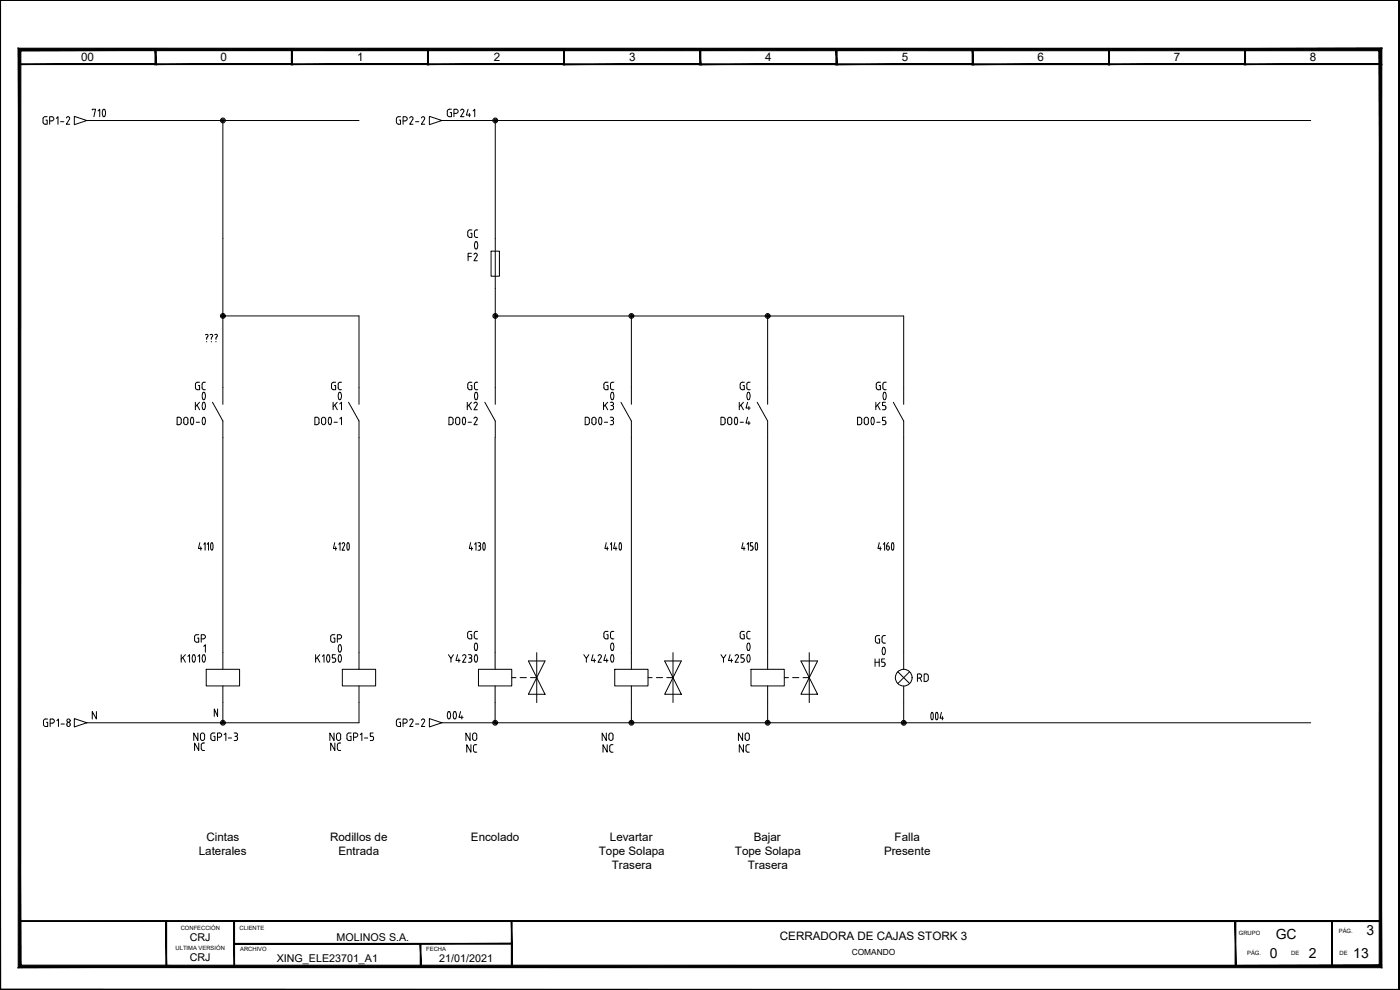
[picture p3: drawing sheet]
<svg xmlns="http://www.w3.org/2000/svg" width="420mm" height="297mm" viewBox="0 0 420 297" stroke-linecap="round" stroke-linejoin="round" font-family="sans-serif">
<g fill="#000" stroke="#000" stroke-width=".3">
<path d="M0 .1h419.9zM0 .1h419.9z"/>
<path d="M5.7 19.4h41.1l-.2-.3zM5.9 19.1h40.7l-40.9 .3zM5.7 14.7v4.7l.2-.3zM5.7 14.7l.2 .3v4.1zM5.7 14.7l.2 .3 40.9-.3zM5.9 15l40.9-.3-.2 .3zM46.8 14.7l-.2 .3 .2 4.4zM46.6 15l.2 4.4-.2-.3z"/>
<path d="M46.6 19.4h41.1l-.2-.3zM46.6 19.4l.2-.3h40.7zM46.6 14.7v4.7l.2-.3zM46.6 14.7l.2 .3v4.1zM46.6 14.7l.2 .3 40.9-.3zM46.8 15l40.9-.3-.2 .3zM87.7 14.7l-.2 .3 .2 4.4zM87.5 15l.2 4.4-.2-.3z"/>
<path d="M87.5 19.4h41.1l-.2-.3zM87.7 19.1h40.7l-40.9 .3zM87.5 14.7v4.7l.2-.3zM87.5 14.7l.2 .3v4.1zM87.5 14.7l.2 .3 40.9-.3zM87.7 15l40.9-.3-.2 .3zM128.6 14.7l-.2 .3 .2 4.4zM128.4 15l.2 4.4-.2-.3z"/>
<path d="M128.3 19.4h41.1l-.2-.3zM128.5 19.1h40.7l-40.9 .3zM128.3 14.7v4.7l.2-.3zM128.3 14.7l.2 .3v4.1zM128.3 14.7l.2 .3 40.9-.3zM128.5 15l40.9-.3-.2 .3zM169.4 14.7l-.2 .3 .2 4.4zM169.2 15l.2 4.4-.2-.3z"/>
<path d="M169.2 19.4h41.1l-.2-.2zM169.2 19.4l.2-.2h40.7zM169.2 14.7v4.7l.2-.2zM169.2 14.7l.2 .3v4.2zM169.2 14.7l.2 .3 40.9-.3zM169.4 15l40.9-.3-.2 .3zM210.3 14.7l-.2 .3 .2 4.4zM210.1 15l.2 4.4-.2-.2z"/>
<path d="M210 19.4h41.2l-.3-.2zM210.3 19.2h40.6l-40.9 .2zM210 14.7v4.7l.3-.2zM210 14.7l.3 .3v4.2zM210 14.7l.3 .3 40.9-.3zM210.3 15l40.9-.3-.3 .3zM251.2 14.7l-.3 .3 .3 4.4zM250.9 15l.3 4.4-.3-.2z"/>
<path d="M250.9 19.4h41.2l-.3-.2zM250.9 19.4l.3-.2h40.6zM250.9 14.7v4.7l.3-.2zM250.9 14.7l.3 .3v4.2zM250.9 14.7l.3 .3 40.9-.3zM251.2 15l40.9-.3-.3 .3zM292.1 14.7l-.3 .3 .3 4.4zM291.8 15l.3 4.4-.3-.2z"/>
<path d="M291.8 19.4h41.1l-.2-.2zM291.8 19.4l.2-.2h40.7zM291.8 14.7v4.7l.2-.2zM291.8 14.7l.2 .3v4.2zM291.8 14.7l.2 .3 40.9-.3zM292 15l40.9-.3-.2 .3zM332.9 14.7l-.2 .3 .2 4.4zM332.7 15l.2 4.4-.2-.2z"/>
<path d="M332.7 19.4h41.1l-.2-.3zM332.9 19.1h40.7l-40.9 .3zM332.7 14.7v4.7l.2-.3zM332.7 14.7l.2 .3v4.1zM332.7 14.7l.2 .3 40.9-.3zM332.9 15l40.9-.3-.2 .3zM373.8 14.7l-.2 .3 .2 4.4zM373.6 15l.2 4.4-.2-.3z"/>
<path d="M373.5 19.4h41.1l-.2-.3zM373.5 19.4l.2-.3h40.7zM373.5 14.7v4.7l.2-.3zM373.5 14.7l.2 .3v4.1zM373.5 14.7l.2 .3 40.9-.3zM373.7 15l40.9-.3-.2 .3zM414.6 14.7l-.2 .3 .2 4.4zM414.4 15l.2 4.4-.2-.3z"/>
<path d="M419.9 .1v296.7zM419.9 .1l.1 296.8zM419.9 .1l.1 296.8z"/>
<path d="M5.8 276.3v.2l408.5-.2zM5.8 276.5l408.5-.2v.2z"/>
<path d="M0 .1v296.9l.2-.2zM0 .1h.2v296.7z"/>
<path d="M5.5 290.3l408.4-.7h-407.7zM5.5 290.3l408.4-.7 .8 .8zM413.9 15.2v274.4l.8 .8zM413.9 15.2l.8-.7v275.9zM6.3 15.2h407.6l.8-.7zM5.5 14.5h409.2l-408.4 .7zM5.5 14.5l.7 275.1 .1-274.4zM5.5 14.5l.7 275.1-.7 .7z"/>
<path d="M49.8 276.4v13.6h.2zM49.8 276.4h.2v13.6z"/>
<path d="M70.2 276.4v13.6h.2zM70.2 276.4h.2v13.6z"/>
<path d="M70.3 283v.3l83.3-.3zM70.3 283.3l83.3-.3v.3z"/>
<path d="M126.1 283.2v6.8h.2zM126.1 283.2h.2v6.8z"/>
<path d="M153.5 276.4v13.7h.2zM153.5 276.4h.2v13.7z"/>
<path d="M370.7 276.4v13.6h.2zM370.7 276.4h.2v13.6z"/>
<path d="M399.7 276.4v13.6h.2zM399.7 276.4h.2v13.6z"/>
<path d="M.2 296.8l419.8 .1zM.2 296.8l419.8 .1-420 .1zM0 297l420-.1zM0 297h420z"/>
</g>
<g fill="none" stroke="#000" stroke-width=".3">
<path d="M0 .1v296.9h420M414.5 19.3v257.1M22.3 34.9l3.8 1.3-3.8 1.2zM26.1 36.2h81.6M66.9 36.2v80.1M128.9 34.9l3.7 1.3-3.7 1.2zM132.6 36.2h260.8M134.2 34.4l.2 .4 .5 .2M134.9 32.8h.6M134.9 32.8l-.6 .4-.1 1.2M135.1 33.8h.4v1.2h-.6M136.2 34h.7a.62 .62 0 0 0 .6-.6 .62 .62 0 0 0-.6-.6h-.7v2.2"/>
<path d="M138.2 33.1a.51 .51 0 0 1 .7-.3 .51 .51 0 0 1 .3 .7l-1 1.5h1M140.5 32.8l-.5 1.7h1.2M140.9 34v1M142 33.3l.5-.5v2.2M148.6 36.2v80.1M147.4 75.4h2.5v7.5h-2.5zM66.9 94.8h40.8v21.5M148.6 94.8h122.6v21.5M189.5 94.8v21.5M230.4 94.8v21.5M66.9 131.3v69.5M94.5 125.2h.8l.4 .4v1.4l-.4 .4h-.8z"/>
<path d="M96.7 125.4l.4-.2 .5 .2 .1 1.4a.62 .62 0 0 1-.6 .6 .62 .62 0 0 1-.6-.6zM98.8 125.3a1.32 1.32 0 0 0 .3 2.1l.4-.9-.2-1.2M100.2 126.7h1M102 125.7l.5-.5v2.2M104.6 120.7l3.1 5.6v74.5M136 125.9v.9M136 125.9l-.4-.7h-.9v2.2h.9l.4-.7M136.9 125.4l.5-.2 .4 .2 .2 1.4a.62 .62 0 0 1-.6 .6 .62 .62 0 0 1-.7-.6zM139 125.3a1.32 1.32 0 0 0 .4 2.1l.3-.9-.2-1.2M140.5 126.7h1M143.2 125.9l-1 1.5h1M145.5 120.7l3.1 5.6v5"/>
<path d="M148.6 131.3v69.5M176.9 125.9v.9M176.9 125.9l-.4-.7h-.9v2.2h.9l.4-.7M177.8 125.4l.5-.2 .4 .2 .2 1.4a.62 .62 0 0 1-.6 .6 .62 .62 0 0 1-.7-.6zM179.9 125.3a1.32 1.32 0 0 0 .4 2.1l.3-.9-.2-1.2M181.4 126.7h1M183.4 126.2h.2M183.6 125.2a.5 .5 0 0 1 .5 .5 .5 .5 0 0 1-.5 .5M183.6 126.2l.5 .5M184.1 126.7l-.2 .7h-.8M186.4 120.7l3.1 5.6v69.5M216.9 125.2h-.5v2.2h.5"/>
<path d="M216.9 125.2l.5 .2 .2 .5M217.6 125.9v.9M217.6 126.7l-.2 .5-.5 .2M218.6 125.4l.4-.2 .4 .2 .2 1.4a.62 .62 0 0 1-.6 .6 .62 .62 0 0 1-.6-.6zM220.6 125.3a1.32 1.32 0 0 0 .4 2.1l.4-.9-.3-1.2M222.1 126.7h1M224.4 125.2l-.5 1.7h1.2M224.7 126.4v1M227.2 120.7l3.2 5.6v74.5M257.4 125.2h.8l.4 .4v1.4l-.4 .4h-.8zM260.6 125.8v1M260.6 125.8a.62 .62 0 0 0-.6-.6 .62 .62 0 0 0-.6 .6v1a.64 .64 0 0 0 .6 .6 .64 .64 0 0 0 .6-.6"/>
<path d="M261.6 125.3a1.32 1.32 0 0 0 .4 2.1l.4-.9-.3-1.2M263.1 126.7h1M265.7 125.2h-.8v1h.7l.3 .5M265.9 126.7v.2M265.9 126.9l-.3 .5h-.7M268.1 120.7l3.1 5.6v69.5M60 162.8l-.4 1.8h1M60.3 164.1v1M61.2 163.3l.4-.5v2.3M62.2 163.3l.4-.5v2.3M63.4 164.9h.4M63.4 165a1.48 1.48 0 0 1 .3-2.1l.3 .8-.2 1.3"/>
<path d="M100.5 162.8l-.4 1.8h.9M100.8 164.1v1M101.7 163.3l.4-.5v2.3M102.7 163.2a.43 .43 0 0 1 .6-.3 .43 .43 0 0 1 .1 .7l-.7 1.5h.8M104.3 164.9h.4M104.3 165a1.48 1.48 0 0 1 .3-2.1l.3 .8-.2 1.3M141.2 162.8l-.4 1.8h1.1M141.5 164.1v1M142.5 163.3l.4-.5v2.3M143.4 162.8l.8 .3v.5l-.3 .2 .3 .3 .1 .5M143.7 163.8h.1M144.3 164.6l-.2 .4-.7 .1"/>
<path d="M145.1 164.9h.4M145.1 165a1.48 1.48 0 0 1 .3-2.1l.2 .8-.2 1.3M54.4 196.4v2.3M54.9 197.3l.7 1.4M55.6 196.4l-1.2 1.4M56.4 196.9l.5-.5v2.3M57.9 196.5h.1a1.29 1.29 0 0 1 .3 2.1 1.32 1.32 0 0 1-.4-2.1zM59.4 196.9l.5-.5v2.3M60.9 196.5h.1a1.29 1.29 0 0 1 .3 2.1 1.32 1.32 0 0 1-.4-2.1zM134.6 196.4l.7 1.2 .8-1.2M158.6 198.3h5l-2.5 5zM161.1 195.8v15"/>
<path d="M199.5 198.3h5l-2.5 5zM202 195.8v15M216.4 196.4l.7 1.2 .8-1.2M240.4 198.3h5l-2.5 5zM242.9 195.8v15M22.3 215.6l3.8 1.3-3.8 1.2zM28.9 213.5v2.2l-1.2-2.2v2.2M61.9 200.8h10v5h-10zM65.3 212.7v2.3l-1-2.3v2.3M66.9 205.8v11.1M102.7 200.8h10v5h-10zM107.7 205.8v11.1h-81.6"/>
<path d="M132.6 216.9l-3.7-1.3v2.5l3.7-1.2h260.8M143.6 200.8h10v5h-10zM148.6 205.8v11.1M153.6 203.3h1.2M156.1 203.3h1.9M159.2 203.3h1.9M161.1 203.3l2.5 5h-5zM184.5 200.8h10v5h-10zM189.5 205.8v11.1M194.5 203.3h1.2M197 203.3h1.9M200.1 203.3h1.9"/>
<path d="M202 203.3l2.5 5h-5zM225.4 200.8h10v5h-10zM230.4 205.8v11.1M235.4 203.3h1.2M237.9 203.3h1.9M241 203.3h1.9M242.9 203.3l2.5 5h-5zM269.5 201.6l3.5 3.5M271.2 205.8v11.1M273 201.6l-3.5 3.5M5.8 276.4h44.1v13.6h-44.1z"/>
<circle cx="66.9" cy="36.1" r=".73"/>
<circle cx="66.9" cy="36.1" r=".46"/>
<circle cx="66.9" cy="36.1" r=".22"/>
<circle cx="148.6" cy="36.1" r=".73"/>
<circle cx="148.6" cy="36.1" r=".46"/>
<circle cx="148.6" cy="36.1" r=".22"/>
<circle cx="66.9" cy="94.8" r=".73"/>
<circle cx="66.9" cy="94.8" r=".46"/>
<circle cx="66.9" cy="94.8" r=".22"/>
<circle cx="148.6" cy="94.8" r=".73"/>
<circle cx="148.6" cy="94.8" r=".46"/>
<circle cx="148.6" cy="94.8" r=".22"/>
<circle cx="189.5" cy="94.8" r=".73"/>
<circle cx="189.5" cy="94.8" r=".46"/>
<circle cx="189.5" cy="94.8" r=".22"/>
<circle cx="230.4" cy="94.8" r=".73"/>
<circle cx="230.4" cy="94.8" r=".46"/>
<circle cx="230.4" cy="94.8" r=".22"/>
<circle cx="66.9" cy="216.8" r=".73"/>
<circle cx="66.9" cy="216.8" r=".46"/>
<circle cx="66.9" cy="216.8" r=".22"/>
<circle cx="148.6" cy="216.8" r=".73"/>
<circle cx="148.6" cy="216.8" r=".46"/>
<circle cx="148.6" cy="216.8" r=".22"/>
<circle cx="189.5" cy="216.8" r=".73"/>
<circle cx="189.5" cy="216.8" r=".46"/>
<circle cx="189.5" cy="216.8" r=".22"/>
<circle cx="230.4" cy="216.8" r=".73"/>
<circle cx="230.4" cy="216.8" r=".46"/>
<circle cx="230.4" cy="216.8" r=".22"/>
<circle cx="271.2" cy="203.3" r="2.51"/>
<circle cx="271.2" cy="216.9" r=".73"/>
<circle cx="271.2" cy="216.9" r=".46"/>
<circle cx="271.2" cy="216.9" r=".22"/>
</g>
<g font-size="7.9">
<text x="26.1" y="37.4">710</text>
<text x="137.9" y="76.9">0</text>
<text x="56.1" y="122.1">0</text>
<text x="56.1" y="125.2">K0</text>
<text x="97" y="122.1">0</text>
<text x="137.9" y="122.1">0</text>
<text x="178.9" y="122.1">0</text>
<text x="219.8" y="122.1">0</text>
<text x="260.7" y="122.1">0</text>
<text x="97" y="197.9">0</text>
<text x="137.9" y="197.6">0</text>
<text x="178.9" y="197.6">0</text>
<text x="219.8" y="197.6">0</text>
<text x="173.9" y="200.7">Y4240</text>
<text x="260.3" y="198.6">0</text>
<text x="129.8" y="218">004</text>
</g>
<text font-size="7.5" x="51.9" y="129.5">DO0-0</text>
<g font-size="7.1">
<text x="180.3" y="166.9">4140</text>
<text x="221.2" y="166.9">4150</text>
<text x="262.1" y="166.9">4160</text>
</g>
<text font-size="6.6" x="275.2" y="217.7">004</text>
<g font-size="5.7">
<text x="57.1" y="194">GP</text>
<text x="98.1" y="194">GP</text>
<text x="139" y="193">GC</text>
<text x="179.9" y="193">GC</text>
<text x="220.8" y="193">GC</text>
<text x="57.1" y="226.5">NC</text>
<text x="98.1" y="226.5">NC</text>
</g>
<g font-size="5.3">
<text x="11.6" y="38.5">GP1-2</text>
<text x="117.8" y="38.5">GP2-2</text>
<text x="139" y="72.3">GC</text>
<text x="139.3" y="79.4">F2</text>
<text x="59.6" y="103.7">???</text>
<text x="57.5" y="118.2">GC</text>
<text x="98.4" y="118.2">GC</text>
<text x="139" y="118.2">GC</text>
<text x="179.9" y="118.2">GC</text>
<text x="220.8" y="118.2">GC</text>
<text x="261.8" y="118.2">GC</text>
<text x="98.8" y="124.2">K1</text>
<text x="139" y="124.2">K2</text>
<text x="179.9" y="124.2">K3</text>
<text x="220.5" y="124.2">K4</text>
<text x="261.8" y="124.2">K5</text>
<text x="261.4" y="194">GC</text>
<text x="261.4" y="201.1">H5</text>
<text x="274.1" y="205.7">RD</text>
<text x="12" y="219.1">GP1-8</text>
<text x="117.8" y="219.1">GP2-2</text>
<text x="56.8" y="223.3">NO</text>
<text x="62.1" y="223.3">GP1-3</text>
<text x="97.7" y="223.3">NO</text>
<text x="103" y="223.3">GP1-5</text>
<text x="138.6" y="223.3">NO</text>
<text x="139" y="226.8">NC</text>
<text x="179.6" y="223.3">NO</text>
<text x="179.9" y="226.8">NC</text>
<text x="220.5" y="226.8">NC</text>
<text x="220.5" y="223.3">NO</text>
</g>
<g font-size="4.2">
<text x="382.9" y="281.6">GC</text>
<text x="410.1" y="280.7">3</text>
<text x="381.1" y="287.5">0</text>
<text x="392.8" y="287.5">2</text>
<text x="406.1" y="287.5">13</text>
</g>
<g font-size="3.5">
<text x="24.3" y="18.4">00</text>
<text x="66.2" y="18.4">0</text>
<text x="107.2" y="18.4">1</text>
<text x="148.2" y="18.4">2</text>
<text x="188.8" y="18.4">3</text>
<text x="229.7" y="18.4">4</text>
<text x="270.6" y="18.4">5</text>
<text x="311.4" y="18.4">6</text>
<text x="352.3" y="18.4">7</text>
<text x="393.1" y="18.4">8</text>
<text x="59.6" y="256.5">Laterales</text>
<text x="61.9" y="252.4">Cintas</text>
<text x="99" y="252.3">Rodillos de</text>
<text x="101.6" y="256.5">Entrada</text>
<text x="141.3" y="252.3">Encolado</text>
<text x="179.7" y="256.5">Tope Solapa</text>
<text x="183" y="252.3">Levartar</text>
<text x="220.6" y="256.5">Tope Solapa</text>
<text x="226.2" y="252.3">Bajar</text>
<text x="265.3" y="256.5">Presente</text>
<text x="268.5" y="252.3">Falla</text>
<text x="183.6" y="260.7">Trasera</text>
<text x="224.4" y="260.7">Trasera</text>
<text x="234" y="282.1">CERRADORA DE CAJAS STORK 3</text>
</g>
<g font-size="3.2">
<text x="57" y="282.3">CRJ</text>
<text x="101" y="282.3">MOLINOS S.A.</text>
<text x="57" y="288.3">CRJ</text>
<text x="83" y="288.6">XING_ELE23701_A1</text>
<text x="131.8" y="288.6">21/01/2021</text>
</g>
<text font-size="2.5" x="255.6" y="286.6">COMANDO</text>
<g font-size="1.8">
<text x="54.2" y="279">CONFECCIÓN</text>
<text x="71.9" y="279">CLIENTE</text>
<text x="371.8" y="280.6">GRUPO</text>
<text x="401.8" y="279.8">PÁG.</text>
<text x="52.7" y="285">ULTIMA VERSIÓN</text>
<text x="72.1" y="285.3">ARCHIVO</text>
<text x="127.9" y="285.3">FECHA</text>
<text x="374.3" y="286.6">PÁG.</text>
<text x="387.5" y="286.6">DE</text>
<text x="402" y="286.6">DE</text>
</g>
</svg>
